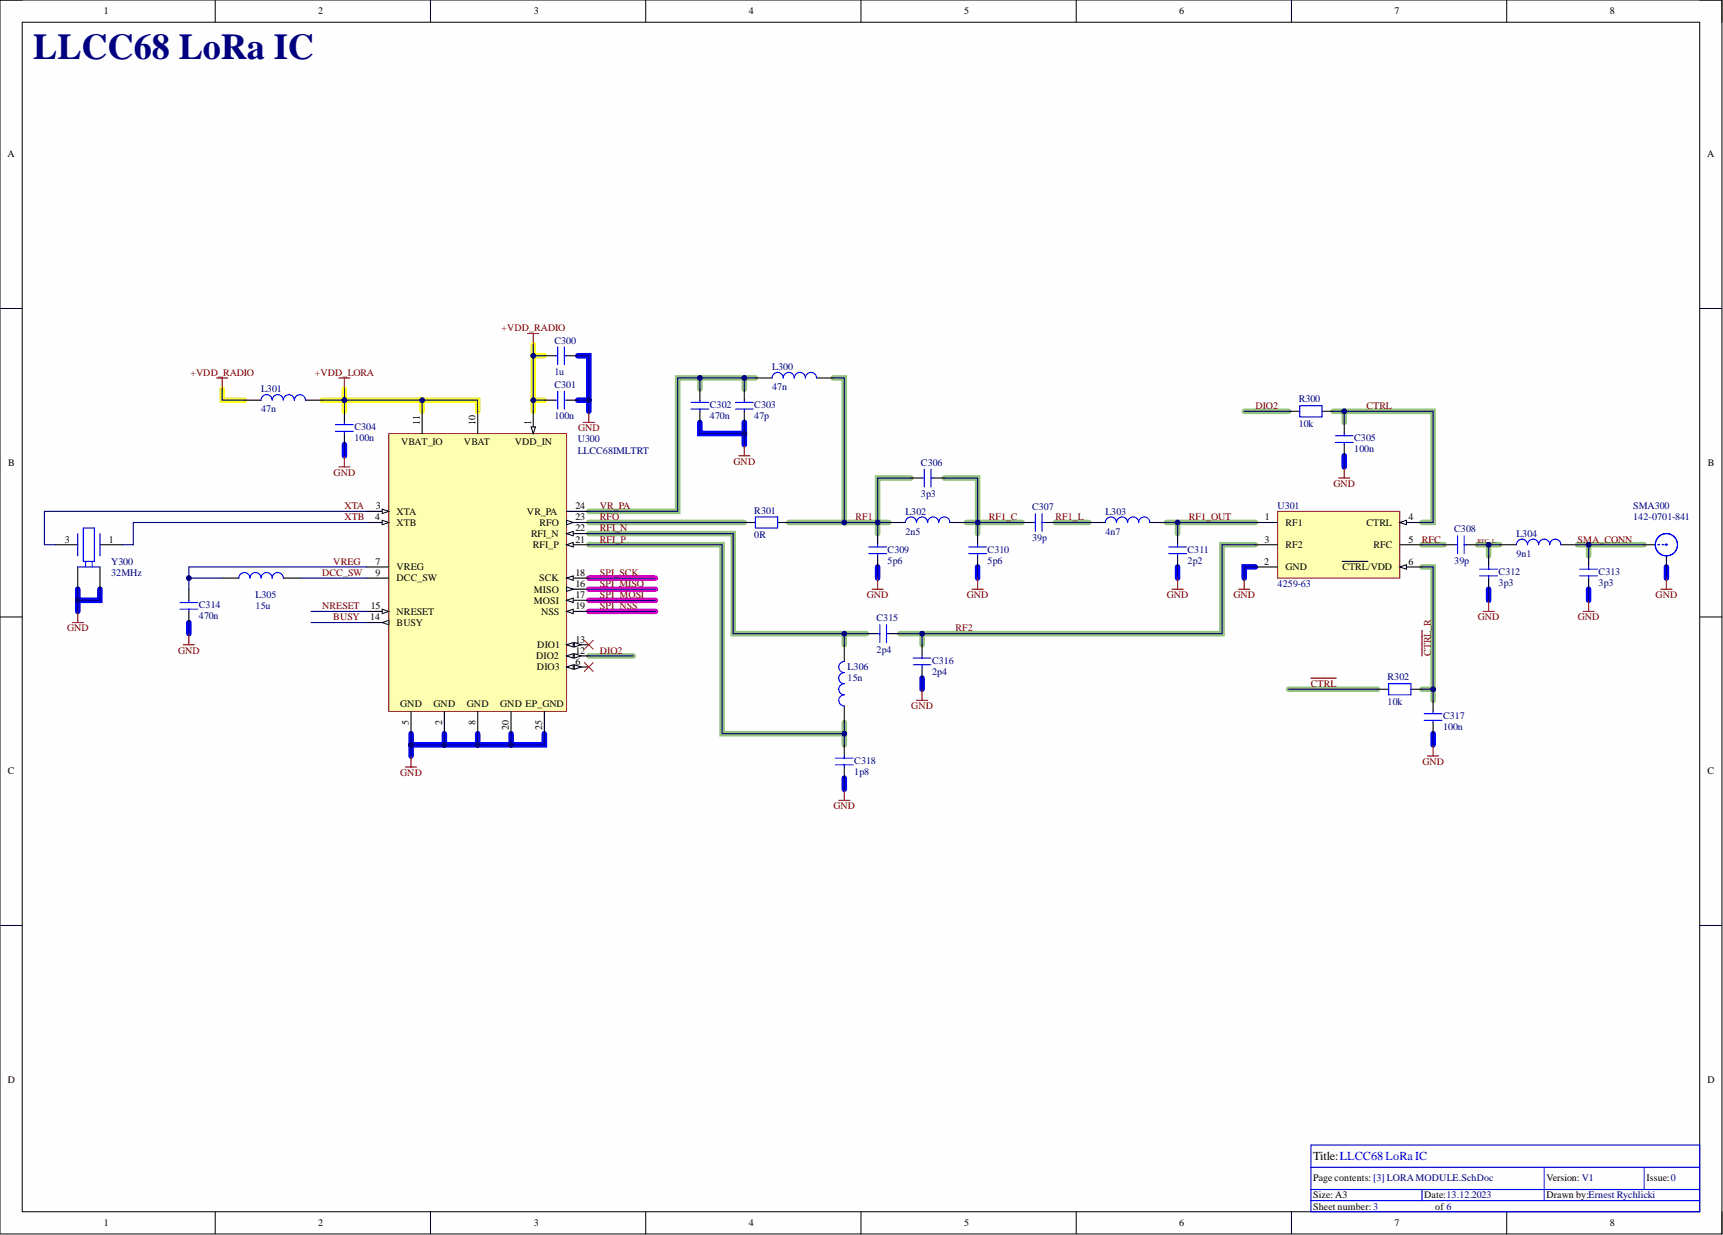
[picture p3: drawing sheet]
<svg xmlns="http://www.w3.org/2000/svg" width="393mm" height="282mm" viewBox="0 0 393 282" stroke-linecap="round" stroke-linejoin="round" font-family="sans-serif">
<path d="M0 0h393.1v281.6h-393.1z" fill-rule="evenodd" fill="#fefefe"/>
<path d="M0 0h393.1v281.6h-393.1z" fill="none" stroke="#000" stroke-width=".23"/>
<path d="M5.1 5.1h382.9v271.5h-382.9z" fill-rule="evenodd" fill="#fefefe"/>
<g fill="none" stroke="#000" stroke-width=".23">
<path d="M0 0h5.1M49.1 0v5.1M98.3 0v5.1M147.4 0v5.1M196.6 0v5.1M245.7 0v5.1M294.8 0v5.1M344 0v5.1M388 0h5.1v5.1M5.1 5.1h382.9v271.5h-382.9zM0 70.4h5.1M388 70.4h5.1"/>
<path d="M0 140.8h5.1M388 140.8h5.1M0 211.2h5.1M388 211.2h5.1M49.1 276.6v5M98.3 276.6v5M147.4 276.6v5M196.6 276.6v5M245.7 276.6v5M294.8 276.6v5M344 276.6v5M393.1 276.6v5"/>
</g>
<g fill="none" stroke="#00f" stroke-width="1.3">
<path d="M131.9 81.2h2.5v12.7M131.9 91.3h2.5M159.8 96.4v2.6h10.1v-2.6M169.9 99v2.5M78.6 101.5v2.5M306.9 104v2.6M17.8 134.5v2.5h5v-2.5M17.8 137v2.5M200.4 129.4v2.5M223.2 129.4v2.5M268.8 129.4v2.5M286.6 129.4h-2.6v2.5"/>
<path d="M339.8 134.5v2.5M362.7 134.5v2.5M380.4 129.4v2.5M43.1 142.1v2.5M210.5 154.8v2.5M93.8 167.5v5M101.4 167.5v2.5M109.1 167.5v2.5M116.7 167.5v2.5M124.3 167.5v2.5h-30.5M192.7 177.6v2.5M327.2 167.5v2.5"/>
</g>
<path d="M121.7 78.7v15.2M50.7 88.8v2.5h5.1M73.5 91.3h5.1v2.6M78.6 88.8v2.5h17.8M96.4 93.9v-2.6h12.7v2.6M121.7 81.2h2.6M121.7 91.3h2.6" fill="none" stroke="#ff0" stroke-width="1.3"/>
<g fill="none" stroke="#93c47d" stroke-width="1.3">
<path d="M159.8 86.3v2.5M169.9 86.3v2.5M172.5 86.3h-17.8v30.4h-20.3M190.2 86.3h2.5v33h-12.6M284 93.9h10.2M304.3 93.9h22.9v25.4h-2.6M306.9 93.9v2.5M134.4 119.3h35.5M192.7 119.3h10.2M208 109.1h-7.6v12.7M215.6 109.1h7.6v10.2h-2.6M233.3 119.3h-10.1v2.5"/>
<path d="M240.9 119.3h7.6M266.3 119.3h20.3M268.8 119.3v2.5M134.4 121.8h33v22.8h25.3v2.6M134.4 124.3h30.5v43.2h27.8v-2.6M286.6 124.3h-7.6v20.3h-68.5M324.6 129.4h2.6v27.9h-2.6M324.6 124.3h5.1M337.3 124.3h2.5v2.6M339.8 124.3h2.6M360.1 124.3h15.3M362.7 124.3v2.6"/>
<path d="M134.4 149.7h10.2M192.7 144.6h5.1M205.4 144.6h5.1v2.6M294.2 157.3h20.3M327.2 157.3v2.5M192.7 167.5v2.5"/>
</g>
<path d="M134.4 131.9h15.2M134.4 134.5h15.2M134.4 137h15.2M134.4 139.5h15.2" fill="none" stroke="#f0f" stroke-width="1.3"/>
<path d="M299.3 261.3h88.7v15.3h-88.7zM299.3 266.4h88.7M299.3 271.5h88.7M299.3 274h88.7M324.6 271.5v2.5M352.5 266.4v7.6M375.4 266.4v5.1" fill="none" stroke="#00f" stroke-width=".25"/>
<path d="M88.8 99h40.5v63.4h-40.5z" fill-rule="evenodd" fill="#ffffb0"/>
<path d="M88.8 99h40.5v63.4h-40.5z" fill="none" stroke="#800000" stroke-width=".23"/>
<path d="M121.7 93.9v5.1" fill="none" stroke="#000" stroke-width=".25"/>
<path d="M121.2 97.4h1l-.5 1.6z" fill="#f8fcff"/>
<path d="M121.2 97.4h1l-.5 1.6z" fill="none" stroke="#000" stroke-width=".23"/>
<path d="M83.7 116.7h5.1M101.4 162.4v5.1" fill="none" stroke="#000" stroke-width=".25"/>
<path d="M87.2 116.2l1.6 .5-1.6 .5z" fill="#f8fcff"/>
<path d="M87.2 116.2l1.6 .5-1.6 .5z" fill="none" stroke="#000" stroke-width=".23"/>
<path d="M83.7 119.3h5.1" fill="none" stroke="#000" stroke-width=".25"/>
<path d="M87.2 118.7l1.6 .6-1.6 .5z" fill="#f8fcff"/>
<path d="M87.2 118.7l1.6 .6-1.6 .5z" fill="none" stroke="#000" stroke-width=".23"/>
<path d="M129.3 152.2h5.1M93.8 162.4v5.1" fill="none" stroke="#000" stroke-width=".25"/>
<path d="M129.3 152.2l1.6-.5v1z" fill="#f8fcff"/>
<path d="M129.3 152.2l1.6-.5v1z" fill="none" stroke="#000" stroke-width=".23"/>
<path d="M131.1 151.7l1.5 .5-1.5 .5z" fill="#f8fcff"/>
<path d="M131.1 151.7l1.5 .5-1.5 .5z" fill="none" stroke="#000" stroke-width=".23"/>
<path d="M96.4 93.9v5.1M109.1 93.9v5.1M83.7 129.4h5.1M83.7 131.9h5.1M129.3 149.7h5.1M109.1 162.4v5.1" fill="none" stroke="#000" stroke-width=".25"/>
<path d="M129.3 149.7l1.6-.5v1z" fill="#f8fcff"/>
<path d="M129.3 149.7l1.6-.5v1z" fill="none" stroke="#000" stroke-width=".23"/>
<path d="M131.1 149.2l1.5 .5-1.5 .5z" fill="#f8fcff"/>
<path d="M131.1 149.2l1.5 .5-1.5 .5z" fill="none" stroke="#000" stroke-width=".23"/>
<path d="M129.3 147.2h5.1" fill="none" stroke="#000" stroke-width=".25"/>
<path d="M129.3 147.2l1.6-.5v1z" fill="#f8fcff"/>
<path d="M129.3 147.2l1.6-.5v1z" fill="none" stroke="#000" stroke-width=".23"/>
<path d="M131.1 146.7l1.5 .5-1.5 .5z" fill="#f8fcff"/>
<path d="M131.1 146.7l1.5 .5-1.5 .5z" fill="none" stroke="#000" stroke-width=".23"/>
<path d="M83.7 142.1h5.1" fill="none" stroke="#000" stroke-width=".25"/>
<path d="M87.2 142.1l1.6-.5v1z" fill="#f8fcff"/>
<path d="M87.2 142.1l1.6-.5v1z" fill="none" stroke="#000" stroke-width=".23"/>
<path d="M83.7 139.5h5.1" fill="none" stroke="#000" stroke-width=".25"/>
<path d="M87.2 139l1.6 .5-1.6 .6z" fill="#f8fcff"/>
<path d="M87.2 139l1.6 .5-1.6 .6z" fill="none" stroke="#000" stroke-width=".23"/>
<path d="M129.3 134.5h5.1" fill="none" stroke="#000" stroke-width=".25"/>
<path d="M129.3 134l1.6 .5-1.6 .5z" fill="#f8fcff"/>
<path d="M129.3 134l1.6 .5-1.6 .5z" fill="none" stroke="#000" stroke-width=".23"/>
<path d="M129.3 137h5.1" fill="none" stroke="#000" stroke-width=".25"/>
<path d="M129.3 137l1.6-.5v1z" fill="#f8fcff"/>
<path d="M129.3 137l1.6-.5v1z" fill="none" stroke="#000" stroke-width=".23"/>
<path d="M129.3 131.9h5.1" fill="none" stroke="#000" stroke-width=".25"/>
<path d="M129.3 131.9l1.6-.5v1z" fill="#f8fcff"/>
<path d="M129.3 131.9l1.6-.5v1z" fill="none" stroke="#000" stroke-width=".23"/>
<path d="M129.3 139.5h5.1" fill="none" stroke="#000" stroke-width=".25"/>
<path d="M129.3 139.5l1.6-.5v1.1z" fill="#f8fcff"/>
<path d="M129.3 139.5l1.6-.5v1.1z" fill="none" stroke="#000" stroke-width=".23"/>
<path d="M129.3 124.3h5.1M116.7 162.4v5.1" fill="none" stroke="#000" stroke-width=".25"/>
<path d="M129.3 124.3l1.6-.5v1z" fill="#f8fcff"/>
<path d="M129.3 124.3l1.6-.5v1z" fill="none" stroke="#000" stroke-width=".23"/>
<path d="M129.3 121.8h5.1" fill="none" stroke="#000" stroke-width=".25"/>
<path d="M129.3 121.8l1.6-.5v1z" fill="#f8fcff"/>
<path d="M129.3 121.8l1.6-.5v1z" fill="none" stroke="#000" stroke-width=".23"/>
<path d="M129.3 119.3h5.1" fill="none" stroke="#000" stroke-width=".25"/>
<path d="M129.3 118.7l1.6 .6-1.6 .5z" fill="#f8fcff"/>
<path d="M129.3 118.7l1.6 .6-1.6 .5z" fill="none" stroke="#000" stroke-width=".23"/>
<g fill="none" stroke="#000" stroke-width=".25">
<path d="M55.8 91.3h3.8M69.7 91.3h3.8M78.6 93.9v2.5M78.6 99v2.5M124.3 81.2h2.5M124.3 91.3h2.5M129.3 81.2h2.6M129.3 91.3h2.6M159.8 88.8v2.5M159.8 93.9v2.5M169.9 88.8v2.5M169.9 93.9v2.5"/>
<path d="M172.5 86.3h3.8M186.4 86.3h3.8M129.3 116.7h5.1M169.9 119.3h2.6M177.5 119.3h2.6M202.9 119.3h3.8M208 109.1h2.5M213 109.1h2.6M216.8 119.3h3.8M233.3 119.3h2.6M238.4 119.3h2.5M248.5 119.3h3.8"/>
<path d="M262.5 119.3h3.8M12.7 124.3h5.1M17.8 129.4v5.1M22.8 124.3h5.1M22.8 129.4v5.1M43.1 134.5v2.5M43.1 139.5v2.6M50.7 131.9h3.8M64.7 131.9h3.8M200.4 121.8v2.5M200.4 126.9v2.5M223.2 121.8v2.5"/>
<path d="M223.2 126.9v2.5M268.8 121.8v2.5M268.8 126.9v2.5M124.3 162.4v5.1"/>
</g>
<g fill="none" stroke="#800000" stroke-width=".25">
<path d="M49.5 86.3h2.5M50.7 86.3v2.5M77.4 86.3h2.5M78.6 86.3v2.5M133.1 96.4h2.6M134.4 93.9v2.5M77.4 106.6h2.5M78.6 104v2.6M168.7 104h2.5M169.9 101.5v2.5M17.8 139.5v2.6M199.1 134.5h2.5"/>
<path d="M200.4 131.9v2.6M221.9 134.5h2.5M223.2 131.9v2.6M267.6 134.5h2.5M268.8 131.9v2.6M16.5 142.1h2.5M41.8 147.2h2.6M43.1 144.6v2.6M92.6 175.1h2.5M93.8 172.5v2.6"/>
</g>
<g fill="none" stroke="#00f" stroke-width=".25">
<path d="M127.3 79.2v4M128.8 79.2v4M59.6 91.3a1.27 1.27 0 0 1 1.3-1.2 1.27 1.27 0 0 1 1.2 1.2 1.27 1.27 0 0 1 1.3-1.2 1.27 1.27 0 0 1 1.3 1.2 1.27 1.27 0 0 1 1.2-1.2 1.27 1.27 0 0 1 1.3 1.2 1.27 1.27 0 0 1 1.3-1.2 1.27 1.27 0 0 1 1.2 1.2M76.6 96.9h4M76.6 98.4h4M78.6 96.4v.5M78.6 98.4v.6M126.8 81.2h.5M126.8 91.3h.5M127.3 89.3v4.1M128.8 81.2h.5M128.8 89.3v4.1"/>
<path d="M128.8 91.3h.5M157.7 93.4h4.1M157.7 91.8h4.1M159.8 91.3v.5M159.8 93.4v.5M167.9 93.4h4.1M167.9 91.8h4.1M169.9 91.3v.5M169.9 93.4v.5M176.3 86.3a1.27 1.27 0 0 1 1.2-1.3 1.27 1.27 0 0 1 1.3 1.3 1.27 1.27 0 0 1 1.3-1.3 1.27 1.27 0 0 1 1.2 1.3 1.27 1.27 0 0 1 1.3-1.3 1.27 1.27 0 0 1 1.3 1.3 1.27 1.27 0 0 1 1.2-1.3 1.27 1.27 0 0 1 1.3 1.3M172.5 118h5v2.5h-5zM206.7 119.3a1.27 1.27 0 0 1 1.3-1.3 1.27 1.27 0 0 1 1.2 1.3 1.27 1.27 0 0 1 1.3-1.3 1.27 1.27 0 0 1 1.3 1.3 1.27 1.27 0 0 1 1.2-1.3 1.27 1.27 0 0 1 1.3 1.3 1.27 1.27 0 0 1 1.3-1.3 1.27 1.27 0 0 1 1.2 1.3"/>
<path d="M210.5 109.1h.5M211 107.1v4M212.5 109.1h.5M212.5 107.1v4M235.9 119.3h.5M236.4 117.2v4.1M237.9 119.3h.5M237.9 117.2v4.1M252.3 119.3a1.27 1.27 0 0 1 1.3-1.3 1.27 1.27 0 0 1 1.3 1.3 1.27 1.27 0 0 1 1.3-1.3 1.27 1.27 0 0 1 1.2 1.3 1.27 1.27 0 0 1 1.3-1.3 1.27 1.27 0 0 1 1.3 1.3 1.27 1.27 0 0 1 1.2-1.3 1.27 1.27 0 0 1 1.3 1.3M17.8 121.8v5.1M17.8 129.4h5M19 120.5h2.6v7.6h-2.6z"/>
<path d="M19.5 128.1v1.3M21.1 128.1v1.3M22.8 121.8v5.1M41.1 139h4M41.1 137.5h4M43.1 137v.5M43.1 139v.5M54.5 131.9a1.27 1.27 0 0 1 1.3-1.2 1.27 1.27 0 0 1 1.3 1.2 1.27 1.27 0 0 1 1.2-1.2 1.27 1.27 0 0 1 1.3 1.2 1.27 1.27 0 0 1 1.3-1.2 1.27 1.27 0 0 1 1.2 1.2 1.27 1.27 0 0 1 1.3-1.2 1.27 1.27 0 0 1 1.3 1.2M198.3 126.4h4.1M198.3 124.8h4.1M200.4 124.3v.5M200.4 126.4v.5"/>
<path d="M221.2 126.4h4M221.2 124.8h4M223.2 124.3v.5M223.2 126.4v.5M266.8 126.4h4.1M266.8 124.8h4.1M268.8 124.3v.5M268.8 126.4v.5"/>
</g>
<path d="M291.7 116.7h27.9v15.2h-27.9z" fill-rule="evenodd" fill="#ffffb0"/>
<path d="M291.7 116.7h27.9v15.2h-27.9z" fill="none" stroke="#800000" stroke-width=".23"/>
<path d="M286.6 119.3h5.1M319.6 119.3h5M286.6 129.4h5.1M286.6 124.3h5.1" fill="none" stroke="#000" stroke-width=".25"/>
<path d="M319.6 119.3l1.5-.6v1.1z" fill="#f8fcff"/>
<path d="M319.6 119.3l1.5-.6v1.1z" fill="none" stroke="#000" stroke-width=".23"/>
<path d="M319.6 124.3h5M319.6 129.4h5" fill="none" stroke="#000" stroke-width=".25"/>
<path d="M319.6 129.4l1.5-.5v1z" fill="#f8fcff"/>
<path d="M319.6 129.4l1.5-.5v1z" fill="none" stroke="#000" stroke-width=".23"/>
<g fill="none" stroke="#000" stroke-width=".25">
<path d="M294.2 93.9h2.5M301.8 93.9h2.5M306.9 96.4v2.6M306.9 101.5v2.5M306.4 128.1h5.9M329.7 124.3h2.5M334.8 124.3h2.5M339.8 126.9v2.5M339.8 131.9v2.6M342.4 124.3h3.8M356.3 124.3h3.8M362.7 126.9v2.5"/>
<path d="M362.7 131.9v2.6M375.4 124.3h2.5M380.4 126.9v2.5M192.7 147.2v3.8M197.8 144.6h2.6M202.9 144.6h2.5M210.5 147.2v2.5M210.5 152.2v2.6M314.5 157.3h2.5M322.1 157.3h2.5M327.2 159.8v2.6M192.7 161.1v3.8"/>
<path d="M192.7 170v2.5M192.7 175.1v2.5M327.2 164.9v2.6"/>
</g>
<g fill="none" stroke="#800000" stroke-width=".25">
<path d="M305.6 109.1h2.5M306.9 106.6v2.5M282.8 134.5h2.5M284 131.9v2.6M338.6 139.5h2.5M339.8 137v2.5M361.4 139.5h2.5M362.7 137v2.5M379.2 134.5h2.5M380.4 131.9v2.6M209.2 159.8h2.6M210.5 157.3v2.5"/>
<path d="M299.3 154.8h5.8M324.6 143.9v5.8M325.9 172.5h2.5M327.2 170v2.5M191.5 182.7h2.5M192.7 180.1v2.6"/>
</g>
<g fill="none" stroke="#00f" stroke-width=".25">
<path d="M296.7 92.6h5.1v2.5h-5.1zM304.8 99.5h4.1M306.9 99v.5M304.8 101h4.1M306.9 101v.5M332.2 124.3h.5M332.7 122.3v4.1M334.3 124.3h.5M334.3 122.3v4.1M337.8 129.9h4.1M337.8 131.4h4.1M339.8 129.4v.5"/>
<path d="M339.8 131.4v.5M346.2 124.3a1.27 1.27 0 0 1 1.3-1.2 1.27 1.27 0 0 1 1.2 1.2 1.27 1.27 0 0 1 1.3-1.2 1.27 1.27 0 0 1 1.3 1.2 1.27 1.27 0 0 1 1.2-1.2 1.27 1.27 0 0 1 1.3 1.2 1.27 1.27 0 0 1 1.3-1.2 1.27 1.27 0 0 1 1.2 1.2M360.6 129.9h4.1M360.6 131.4h4.1M362.7 129.4v.5M362.7 131.4v.5M378.4 124.3h.5M379.4 124.3h.5M380.3 124.2h.2v.2h-.2zM192.7 151a1.27 1.27 0 0 0-1.2 1.2 1.27 1.27 0 0 0 1.2 1.3 1.27 1.27 0 0 0-1.2 1.3 1.27 1.27 0 0 0 1.2 1.2 1.27 1.27 0 0 0-1.2 1.3 1.27 1.27 0 0 0 1.2 1.3 1.27 1.27 0 0 0-1.2 1.2 1.27 1.27 0 0 0 1.2 1.3M200.4 144.6h.5M200.9 142.6v4.1"/>
<path d="M202.4 144.6h.5M202.4 142.6v4.1M208.5 150.2h4M208.5 151.7h4M210.5 149.7v.5M210.5 151.7v.5M317 156h5.1v2.6h-5.1zM190.7 174.6h4.1M190.7 173h4.1M192.7 172.5v.5M192.7 174.6v.5M325.1 162.9h4.1"/>
<path d="M325.1 164.4h4.1M327.2 162.4v.5M327.2 164.4v.5"/>
<circle cx="380.4" cy="124.3" r="2.54"/>
<circle cx="380.4" cy="124.3" r=".13"/>
</g>
<path d="M93.8 167.5v5" fill="none" stroke="#000080" stroke-width=".25"/>
<circle cx="93.8" cy="170" r=".51" fill="#000080"/>
<circle cx="93.8" cy="170" r=".51" fill="none" stroke="#000080" stroke-width=".23"/>
<path d="M124.3 167.5v2.5h-30.5" fill="none" stroke="#000080" stroke-width=".25"/>
<circle cx="93.8" cy="170" r=".51" fill="#000080"/>
<circle cx="93.8" cy="170" r=".51" fill="none" stroke="#000080" stroke-width=".23"/>
<circle cx="101.4" cy="170" r=".51" fill="#000080"/>
<circle cx="101.4" cy="170" r=".51" fill="none" stroke="#000080" stroke-width=".23"/>
<circle cx="109.1" cy="170" r=".51" fill="#000080"/>
<circle cx="109.1" cy="170" r=".51" fill="none" stroke="#000080" stroke-width=".23"/>
<circle cx="116.7" cy="170" r=".51" fill="#000080"/>
<circle cx="116.7" cy="170" r=".51" fill="none" stroke="#000080" stroke-width=".23"/>
<path d="M116.7 167.5v2.5" fill="none" stroke="#000080" stroke-width=".25"/>
<circle cx="116.7" cy="170" r=".51" fill="#000080"/>
<circle cx="116.7" cy="170" r=".51" fill="none" stroke="#000080" stroke-width=".23"/>
<path d="M109.1 167.5v2.5" fill="none" stroke="#000080" stroke-width=".25"/>
<circle cx="109.1" cy="170" r=".51" fill="#000080"/>
<circle cx="109.1" cy="170" r=".51" fill="none" stroke="#000080" stroke-width=".23"/>
<path d="M101.4 167.5v2.5" fill="none" stroke="#000080" stroke-width=".25"/>
<circle cx="101.4" cy="170" r=".51" fill="#000080"/>
<circle cx="101.4" cy="170" r=".51" fill="none" stroke="#000080" stroke-width=".23"/>
<path d="M121.7 81.2h2.6" fill="none" stroke="#000080" stroke-width=".25"/>
<circle cx="121.7" cy="81.2" r=".51" fill="#000080"/>
<circle cx="121.7" cy="81.2" r=".51" fill="none" stroke="#000080" stroke-width=".23"/>
<path d="M121.7 78.7v15.2" fill="none" stroke="#000080" stroke-width=".25"/>
<circle cx="121.7" cy="91.3" r=".51" fill="#000080"/>
<circle cx="121.7" cy="91.3" r=".51" fill="none" stroke="#000080" stroke-width=".23"/>
<circle cx="121.7" cy="81.2" r=".51" fill="#000080"/>
<circle cx="121.7" cy="81.2" r=".51" fill="none" stroke="#000080" stroke-width=".23"/>
<path d="M121.7 91.3h2.6" fill="none" stroke="#000080" stroke-width=".25"/>
<circle cx="121.7" cy="91.3" r=".51" fill="#000080"/>
<circle cx="121.7" cy="91.3" r=".51" fill="none" stroke="#000080" stroke-width=".23"/>
<path d="M131.9 91.3h2.5" fill="none" stroke="#000080" stroke-width=".25"/>
<circle cx="134.4" cy="91.3" r=".51" fill="#000080"/>
<circle cx="134.4" cy="91.3" r=".51" fill="none" stroke="#000080" stroke-width=".23"/>
<path d="M131.9 81.2h2.5v12.7" fill="none" stroke="#000080" stroke-width=".25"/>
<circle cx="134.4" cy="91.3" r=".51" fill="#000080"/>
<circle cx="134.4" cy="91.3" r=".51" fill="none" stroke="#000080" stroke-width=".23"/>
<path d="M96.4 93.9v-2.6h12.7v2.6" fill="none" stroke="#000080" stroke-width=".25"/>
<circle cx="96.4" cy="91.3" r=".51" fill="#000080"/>
<circle cx="96.4" cy="91.3" r=".51" fill="none" stroke="#000080" stroke-width=".23"/>
<path d="M78.6 88.8v2.5h17.8" fill="none" stroke="#000080" stroke-width=".25"/>
<circle cx="96.4" cy="91.3" r=".51" fill="#000080"/>
<circle cx="96.4" cy="91.3" r=".51" fill="none" stroke="#000080" stroke-width=".23"/>
<circle cx="78.6" cy="91.3" r=".51" fill="#000080"/>
<circle cx="78.6" cy="91.3" r=".51" fill="none" stroke="#000080" stroke-width=".23"/>
<path d="M78.6 91.3v2.6" fill="none" stroke="#000080" stroke-width=".25"/>
<circle cx="78.6" cy="91.3" r=".51" fill="#000080"/>
<circle cx="78.6" cy="91.3" r=".51" fill="none" stroke="#000080" stroke-width=".23"/>
<path d="M78.6 101.5v2.5M83.7 116.7h-73.6v7.6h2.6M83.7 119.3h-53.3v5h-2.5M68.5 131.9h15.2M71 139.5h12.7M83.7 129.4h-40.6v5.1M134.4 131.9h15.2M134.4 134.5h15.2M134.4 137h15.2M134.4 139.5h15.2M71 142.1h12.7M134.4 149.7h10.2" fill="none" stroke="#000080" stroke-width=".25"/>
<circle cx="43.1" cy="131.9" r=".51" fill="#000080"/>
<circle cx="43.1" cy="131.9" r=".51" fill="none" stroke="#000080" stroke-width=".23"/>
<path d="M43.1 131.9h7.6" fill="none" stroke="#000080" stroke-width=".25"/>
<circle cx="43.1" cy="131.9" r=".51" fill="#000080"/>
<circle cx="43.1" cy="131.9" r=".51" fill="none" stroke="#000080" stroke-width=".23"/>
<path d="M73.5 91.3h5.1M43.1 142.1v2.5" fill="none" stroke="#000080" stroke-width=".25"/>
<circle cx="78.6" cy="91.3" r=".51" fill="#000080"/>
<circle cx="78.6" cy="91.3" r=".51" fill="none" stroke="#000080" stroke-width=".23"/>
<path d="M50.7 88.8v2.5h5.1M159.8 86.3v2.5" fill="none" stroke="#000080" stroke-width=".25"/>
<circle cx="159.8" cy="86.3" r=".51" fill="#000080"/>
<circle cx="159.8" cy="86.3" r=".51" fill="none" stroke="#000080" stroke-width=".23"/>
<path d="M169.9 86.3v2.5" fill="none" stroke="#000080" stroke-width=".25"/>
<circle cx="169.9" cy="86.3" r=".51" fill="#000080"/>
<circle cx="169.9" cy="86.3" r=".51" fill="none" stroke="#000080" stroke-width=".23"/>
<path d="M159.8 96.4v2.6h10.1v-2.6" fill="none" stroke="#000080" stroke-width=".25"/>
<circle cx="169.9" cy="99" r=".51" fill="#000080"/>
<circle cx="169.9" cy="99" r=".51" fill="none" stroke="#000080" stroke-width=".23"/>
<path d="M169.9 99v2.5" fill="none" stroke="#000080" stroke-width=".25"/>
<circle cx="169.9" cy="99" r=".51" fill="#000080"/>
<circle cx="169.9" cy="99" r=".51" fill="none" stroke="#000080" stroke-width=".23"/>
<path d="M190.2 86.3h2.5v33h-12.6M134.4 119.3h35.5" fill="none" stroke="#000080" stroke-width=".25"/>
<circle cx="192.7" cy="119.3" r=".51" fill="#000080"/>
<circle cx="192.7" cy="119.3" r=".51" fill="none" stroke="#000080" stroke-width=".23"/>
<path d="M200.4 119.3v2.5" fill="none" stroke="#000080" stroke-width=".25"/>
<circle cx="200.4" cy="119.3" r=".51" fill="#000080"/>
<circle cx="200.4" cy="119.3" r=".51" fill="none" stroke="#000080" stroke-width=".23"/>
<path d="M208 109.1h-7.6v10.2" fill="none" stroke="#000080" stroke-width=".25"/>
<circle cx="200.4" cy="119.3" r=".51" fill="#000080"/>
<circle cx="200.4" cy="119.3" r=".51" fill="none" stroke="#000080" stroke-width=".23"/>
<path d="M215.6 109.1h7.6v10.2h-2.6" fill="none" stroke="#000080" stroke-width=".25"/>
<circle cx="223.2" cy="119.3" r=".51" fill="#000080"/>
<circle cx="223.2" cy="119.3" r=".51" fill="none" stroke="#000080" stroke-width=".23"/>
<path d="M223.2 119.3v2.5" fill="none" stroke="#000080" stroke-width=".25"/>
<circle cx="223.2" cy="119.3" r=".51" fill="#000080"/>
<circle cx="223.2" cy="119.3" r=".51" fill="none" stroke="#000080" stroke-width=".23"/>
<path d="M223.2 119.3h10.1M200.4 129.4v2.5M223.2 129.4v2.5" fill="none" stroke="#000080" stroke-width=".25"/>
<circle cx="223.2" cy="119.3" r=".51" fill="#000080"/>
<circle cx="223.2" cy="119.3" r=".51" fill="none" stroke="#000080" stroke-width=".23"/>
<path d="M240.9 119.3h7.6M17.8 134.5v2.5h5v-2.5M268.8 129.4v2.5M286.6 129.4h-2.6v2.5" fill="none" stroke="#000080" stroke-width=".25"/>
<circle cx="17.8" cy="137" r=".51" fill="#000080"/>
<circle cx="17.8" cy="137" r=".51" fill="none" stroke="#000080" stroke-width=".23"/>
<path d="M17.8 137v2.5" fill="none" stroke="#000080" stroke-width=".25"/>
<circle cx="17.8" cy="137" r=".51" fill="#000080"/>
<circle cx="17.8" cy="137" r=".51" fill="none" stroke="#000080" stroke-width=".23"/>
<path d="M172.5 86.3h-17.8v30.4h-20.3" fill="none" stroke="#000080" stroke-width=".25"/>
<circle cx="159.8" cy="86.3" r=".51" fill="#000080"/>
<circle cx="159.8" cy="86.3" r=".51" fill="none" stroke="#000080" stroke-width=".23"/>
<circle cx="169.9" cy="86.3" r=".51" fill="#000080"/>
<circle cx="169.9" cy="86.3" r=".51" fill="none" stroke="#000080" stroke-width=".23"/>
<path d="M266.3 119.3h20.3" fill="none" stroke="#000080" stroke-width=".25"/>
<circle cx="268.8" cy="119.3" r=".51" fill="#000080"/>
<circle cx="268.8" cy="119.3" r=".51" fill="none" stroke="#000080" stroke-width=".23"/>
<path d="M268.8 119.3v2.5" fill="none" stroke="#000080" stroke-width=".25"/>
<circle cx="268.8" cy="119.3" r=".51" fill="#000080"/>
<circle cx="268.8" cy="119.3" r=".51" fill="none" stroke="#000080" stroke-width=".23"/>
<path d="M286.6 124.3h-7.6v20.3h-68.5" fill="none" stroke="#000080" stroke-width=".25"/>
<circle cx="210.5" cy="144.6" r=".51" fill="#000080"/>
<circle cx="210.5" cy="144.6" r=".51" fill="none" stroke="#000080" stroke-width=".23"/>
<path d="M304.3 93.9h22.9v25.4h-2.6" fill="none" stroke="#000080" stroke-width=".25"/>
<circle cx="306.9" cy="93.9" r=".51" fill="#000080"/>
<circle cx="306.9" cy="93.9" r=".51" fill="none" stroke="#000080" stroke-width=".23"/>
<path d="M306.9 93.9v2.5" fill="none" stroke="#000080" stroke-width=".25"/>
<circle cx="306.9" cy="93.9" r=".51" fill="#000080"/>
<circle cx="306.9" cy="93.9" r=".51" fill="none" stroke="#000080" stroke-width=".23"/>
<path d="M306.9 104v2.6M324.6 129.4h2.6v27.9h-2.6" fill="none" stroke="#000080" stroke-width=".25"/>
<circle cx="327.2" cy="157.3" r=".51" fill="#000080"/>
<circle cx="327.2" cy="157.3" r=".51" fill="none" stroke="#000080" stroke-width=".23"/>
<path d="M327.2 157.3v2.5" fill="none" stroke="#000080" stroke-width=".25"/>
<circle cx="327.2" cy="157.3" r=".51" fill="#000080"/>
<circle cx="327.2" cy="157.3" r=".51" fill="none" stroke="#000080" stroke-width=".23"/>
<path d="M284 93.9h10.2M134.4 121.8h33v22.8h25.3v2.6M324.6 124.3h5.1M294.2 157.3h20.3M327.2 167.5v2.5" fill="none" stroke="#000080" stroke-width=".25"/>
<circle cx="192.7" cy="144.6" r=".51" fill="#000080"/>
<circle cx="192.7" cy="144.6" r=".51" fill="none" stroke="#000080" stroke-width=".23"/>
<path d="M134.4 124.3h30.5v43.2h27.8v-2.6" fill="none" stroke="#000080" stroke-width=".25"/>
<circle cx="192.7" cy="167.5" r=".51" fill="#000080"/>
<circle cx="192.7" cy="167.5" r=".51" fill="none" stroke="#000080" stroke-width=".23"/>
<path d="M192.7 167.5v2.5" fill="none" stroke="#000080" stroke-width=".25"/>
<circle cx="192.7" cy="167.5" r=".51" fill="#000080"/>
<circle cx="192.7" cy="167.5" r=".51" fill="none" stroke="#000080" stroke-width=".23"/>
<path d="M192.7 144.6h5.1M192.7 177.6v2.5" fill="none" stroke="#000080" stroke-width=".25"/>
<circle cx="192.7" cy="144.6" r=".51" fill="#000080"/>
<circle cx="192.7" cy="144.6" r=".51" fill="none" stroke="#000080" stroke-width=".23"/>
<path d="M205.4 144.6h5.1v2.6" fill="none" stroke="#000080" stroke-width=".25"/>
<circle cx="210.5" cy="144.6" r=".51" fill="#000080"/>
<circle cx="210.5" cy="144.6" r=".51" fill="none" stroke="#000080" stroke-width=".23"/>
<path d="M337.3 124.3h2.5v2.6M210.5 154.8v2.5" fill="none" stroke="#000080" stroke-width=".25"/>
<circle cx="339.8" cy="124.3" r=".51" fill="#000080"/>
<circle cx="339.8" cy="124.3" r=".51" fill="none" stroke="#000080" stroke-width=".23"/>
<path d="M339.8 134.5v2.5M339.8 124.3h2.6" fill="none" stroke="#000080" stroke-width=".25"/>
<circle cx="339.8" cy="124.3" r=".51" fill="#000080"/>
<circle cx="339.8" cy="124.3" r=".51" fill="none" stroke="#000080" stroke-width=".23"/>
<path d="M360.1 124.3h15.3M362.7 134.5v2.5" fill="none" stroke="#000080" stroke-width=".25"/>
<circle cx="362.7" cy="124.3" r=".51" fill="#000080"/>
<circle cx="362.7" cy="124.3" r=".51" fill="none" stroke="#000080" stroke-width=".23"/>
<path d="M362.7 124.3v2.6" fill="none" stroke="#000080" stroke-width=".25"/>
<circle cx="362.7" cy="124.3" r=".51" fill="#000080"/>
<circle cx="362.7" cy="124.3" r=".51" fill="none" stroke="#000080" stroke-width=".23"/>
<path d="M192.7 119.3h10.2M380.4 129.4v2.5" fill="none" stroke="#000080" stroke-width=".25"/>
<circle cx="192.7" cy="119.3" r=".51" fill="#000080"/>
<circle cx="192.7" cy="119.3" r=".51" fill="none" stroke="#000080" stroke-width=".23"/>
<circle cx="200.4" cy="119.3" r=".51" fill="#000080"/>
<circle cx="200.4" cy="119.3" r=".51" fill="none" stroke="#000080" stroke-width=".23"/>
<path d="M133.4 146.1l2 2.1M133.4 151.2l2 2.1M135.4 146.1l-2 2.1M135.4 151.2l-2 2.1" fill="none" stroke="#f00" stroke-width=".23"/>
<path d="M120.5 76.1h2.5M121.7 76.1v2.6" fill="none" stroke="#800000" stroke-width=".25"/>
<text font-size="8.3" fill="#000080" x="7.6" y="13.4">LLCC68 LoRa IC</text>
<text font-size="2.8" x="299.8" y="264.8">Title:LLCC68 LoRa IC</text>
<g font-size="2.3">
<text x="23.7" y="3.3">1</text>
<text x="72.6" y="3.3">2</text>
<text x="121.9" y="3.3">3</text>
<text x="170.9" y="3.3">4</text>
<text x="220.1" y="3.3">5</text>
<text x="269.2" y="3.3">6</text>
<text x="318.4" y="3.3">7</text>
<text x="367.5" y="3.3">8</text>
<text x="1.7" y="35.9">A</text>
<text x="389.7" y="35.9">A</text>
<text x="91.6" y="101.5">VBAT_IO</text>
<text x="95.9" y="96.9" transform="rotate(-90 95.9 96.9)">11</text>
<text x="105.9" y="101.5">VBAT</text>
<text x="108.5" y="96.9" transform="rotate(-90 108.5 96.9)">10</text>
<text x="117.5" y="101.5">VDD_IN</text>
<text x="121.2" y="96.9" transform="rotate(-90 121.2 96.9)">1</text>
<text x="1.9" y="106.4">B</text>
<text x="389.9" y="106.4">B</text>
<text x="85.6" y="118.7">4</text>
<text x="85.8" y="116.2">3</text>
<text x="90.5" y="117.5">XTA</text>
<text x="120.3" y="117.5">VR_PA</text>
<text x="131.4" y="118.7">23</text>
<text x="131.4" y="116.2">24</text>
<text x="288.8" y="118.7">1</text>
<text x="321.6" y="118.7">4</text>
<text x="14.8" y="123.8">3</text>
<text x="24.9" y="123.8">1</text>
<text x="90.5" y="120">XTB</text>
<text x="121.2" y="122.5">RFI_N</text>
<text x="121.7" y="125.1">RFI_P</text>
<text x="123.2" y="120">RFO</text>
<text x="131.4" y="123.8">21</text>
<text x="131.4" y="121.3">22</text>
<text x="288.7" y="123.8">3</text>
<text x="293.4" y="120">RF1</text>
<text x="293.4" y="125.1">RF2</text>
<text x="311.9" y="120">CTRL</text>
<text x="313.6" y="125.1">RFC</text>
<text x="321.6" y="123.8">5</text>
<text x="85.7" y="128.9">7</text>
<text x="85.7" y="131.4">9</text>
<text x="90.5" y="130.2">VREG</text>
<text x="131.4" y="131.4">18</text>
<text x="288.6" y="128.9">2</text>
<text x="293.4" y="130.2">GND</text>
<text x="306.5" y="130.2">CTRL/VDD</text>
<text x="321.6" y="128.9">6</text>
<text x="90.5" y="132.7">DCC_SW</text>
<text x="121.9" y="135.2">MISO</text>
<text x="121.9" y="137.8">MOSI</text>
<text x="123.1" y="132.7">SCK</text>
<text x="131.4" y="134">16</text>
<text x="131.4" y="136.5">17</text>
<text x="84.5" y="141.6">14</text>
<text x="84.6" y="139">15</text>
<text x="90.5" y="142.8">BUSY</text>
<text x="90.5" y="140.3">NRESET</text>
<text x="123.5" y="140.3">NSS</text>
<text x="131.4" y="139">19</text>
<text x="122.7" y="147.9">DIO1</text>
<text x="131.4" y="149.2">12</text>
<text x="131.4" y="146.7">13</text>
<text x="122.4" y="150.5">DIO2</text>
<text x="122.6" y="153">DIO3</text>
<text x="131.4" y="151.7">6</text>
<text x="91.4" y="161.4">GND</text>
<text x="99" y="161.4">GND</text>
<text x="106.6" y="161.4">GND</text>
<text x="114.2" y="161.4">GND EP_GND</text>
<text x="93.3" y="165.4" transform="rotate(-90 93.3 165.4)">5</text>
<text x="100.9" y="165.4" transform="rotate(-90 100.9 165.4)">2</text>
<text x="108.5" y="165.4" transform="rotate(-90 108.5 165.4)">8</text>
<text x="116.2" y="166.6" transform="rotate(-90 116.2 166.6)">20</text>
<text x="123.8" y="166.5" transform="rotate(-90 123.8 166.5)">25</text>
<text x="1.8" y="176.8">C</text>
<text x="389.8" y="176.8">C</text>
<text x="1.8" y="247.2">D</text>
<text x="389.8" y="247.2">D</text>
<text x="299.8" y="269.5">Page contents: [3] LORA MODULE.SchDoc</text>
<text x="353" y="269.5">Version: V1</text>
<text x="375.9" y="269.5">Issue:0</text>
<text x="299.8" y="273.5">Size: A3</text>
<text x="325.1" y="273.5">Date:13.12.2023</text>
<text x="353" y="273.5">Drawn by:Ernest Rychlicki</text>
<text x="23.7" y="279.9">1</text>
<text x="72.6" y="279.9">2</text>
<text x="121.9" y="279.9">3</text>
<text x="170.9" y="279.9">4</text>
<text x="220.1" y="279.9">5</text>
<text x="269.2" y="279.9">6</text>
<text x="299.8" y="276.1">Sheet number:3</text>
<text x="318.4" y="279.9">7</text>
<text x="327.7" y="276.1">of 6</text>
<text x="367.5" y="279.9">8</text>
</g>
<g font-size="2.3" fill="#800000">
<text x="114.5" y="75.6">+VDD_RADIO</text>
<text x="43.5" y="85.8">+VDD_RADIO</text>
<text x="71.9" y="85.8">+VDD_LORA</text>
<text x="286.6" y="93.4">DIO2</text>
<text x="311.9" y="93.4">CTRL</text>
<text x="132" y="98.4">GND</text>
<text x="167.5" y="106.1">GND</text>
<text x="76.2" y="108.6">GND</text>
<text x="304.4" y="111.1">GND</text>
<text x="78.6" y="116.2">XTA</text>
<text x="78.6" y="118.7">XTB</text>
<text x="137" y="116.2">VR_PA</text>
<text x="137" y="118.7">RFO</text>
<text x="195.3" y="118.7">RF1</text>
<text x="225.7" y="118.7">RF1_C</text>
<text x="240.9" y="118.7">RF1_L</text>
<text x="271.4" y="118.7">RF1_OUT</text>
<text x="137" y="121.3">RFI_N</text>
<text x="137" y="123.8">RFI_P</text>
<text x="324.6" y="123.8">RFC</text>
<text x="360.1" y="123.8">SMA_CONN</text>
<text x="73.5" y="131.4">DCC_SW</text>
<text x="76.1" y="128.9">VREG</text>
<text x="137" y="131.4">SPI_SCK</text>
<text x="137" y="134">SPI_MISO</text>
<text x="137" y="136.5">SPI_MOSI</text>
<text x="197.9" y="136.5">GND</text>
<text x="220.7" y="136.5">GND</text>
<text x="266.4" y="136.5">GND</text>
<text x="281.6" y="136.5">GND</text>
<text x="378" y="136.5">GND</text>
<text x="73.5" y="139">NRESET</text>
<text x="76.1" y="141.6">BUSY</text>
<text x="137" y="139">SPI_NSS</text>
<text x="337.4" y="141.6">GND</text>
<text x="360.2" y="141.6">GND</text>
<text x="15.3" y="144.1">GND</text>
<text x="40.7" y="149.2">GND</text>
<text x="137" y="149.2">DIO2</text>
<text x="218.1" y="144.1">RF2</text>
<text x="326.7" y="149.7" transform="rotate(-90 326.7 149.7)">CTRL_R</text>
<text x="208" y="161.9">GND</text>
<text x="299.3" y="156.8">CTRL</text>
<text x="91.4" y="177.1">GND</text>
<text x="324.7" y="174.6">GND</text>
<text x="190.3" y="184.7">GND</text>
</g>
<g font-size="2.3" fill="#000080">
<text x="126.6" y="78.4">C300</text>
<text x="59.6" y="89.6">L301</text>
<text x="126.6" y="85.5">1u</text>
<text x="126.6" y="88.6">C301</text>
<text x="176.3" y="84.5">L300</text>
<text x="176.3" y="89.1">47n</text>
<text x="59.6" y="94.1">47n</text>
<text x="126.6" y="95.7">100n</text>
<text x="162.1" y="93.1">C302</text>
<text x="162.1" y="95.7">470n</text>
<text x="172.2" y="93.1">C303</text>
<text x="172.2" y="95.7">47p</text>
<text x="296.5" y="91.8">R300</text>
<text x="80.9" y="98.2">C304</text>
<text x="80.9" y="100.7">100n</text>
<text x="131.9" y="101">U300</text>
<text x="296.5" y="97.4">10k</text>
<text x="309.2" y="100.7">C305</text>
<text x="131.9" y="103.5">LLCC68IMLTRT</text>
<text x="210.2" y="106.3">C306</text>
<text x="309.2" y="103.3">100n</text>
<text x="210.2" y="113.4">3p3</text>
<text x="172.2" y="117.2">R301</text>
<text x="206.7" y="117.5">L302</text>
<text x="235.6" y="116.5">C307</text>
<text x="252.3" y="117.5">L303</text>
<text x="291.7" y="116.2">U301</text>
<text x="372.8" y="116.2">SMA300</text>
<text x="372.8" y="118.7">142-0701-841</text>
<text x="172.2" y="122.8">0R</text>
<text x="206.7" y="122">2n5</text>
<text x="235.6" y="123.6">39p</text>
<text x="252.3" y="122">4n7</text>
<text x="332" y="121.5">C308</text>
<text x="346.2" y="122.5">L304</text>
<text x="25.4" y="128.9">Y300</text>
<text x="25.4" y="131.4">32MHz</text>
<text x="202.6" y="126.1">C309</text>
<text x="202.6" y="128.6">5p6</text>
<text x="225.5" y="126.1">C310</text>
<text x="225.5" y="128.6">5p6</text>
<text x="271.1" y="126.1">C311</text>
<text x="271.1" y="128.6">2p2</text>
<text x="332" y="128.6">39p</text>
<text x="342.1" y="131.2">C312</text>
<text x="346.2" y="127.1">9n1</text>
<text x="365" y="131.2">C313</text>
<text x="58.3" y="136.5">L305</text>
<text x="291.7" y="134">4259-63</text>
<text x="342.1" y="133.7">3p3</text>
<text x="365" y="133.7">3p3</text>
<text x="45.4" y="138.8">C314</text>
<text x="45.4" y="141.3">470n</text>
<text x="58.3" y="139">15u</text>
<text x="200.1" y="141.8">C315</text>
<text x="200.1" y="148.9">2p4</text>
<text x="193.5" y="153">L306</text>
<text x="193.5" y="155.5">15n</text>
<text x="212.8" y="151.5">C316</text>
<text x="212.8" y="154">2p4</text>
<text x="316.8" y="155.3">R302</text>
<text x="316.8" y="160.9">10k</text>
<text x="329.4" y="164.2">C317</text>
<text x="329.4" y="166.7">100n</text>
<text x="195" y="174.3">C318</text>
<text x="195" y="176.8">1p8</text>
</g>
<text font-size="1.4" fill="#800000" x="337.3" y="124">RFC_L</text>
</svg>
